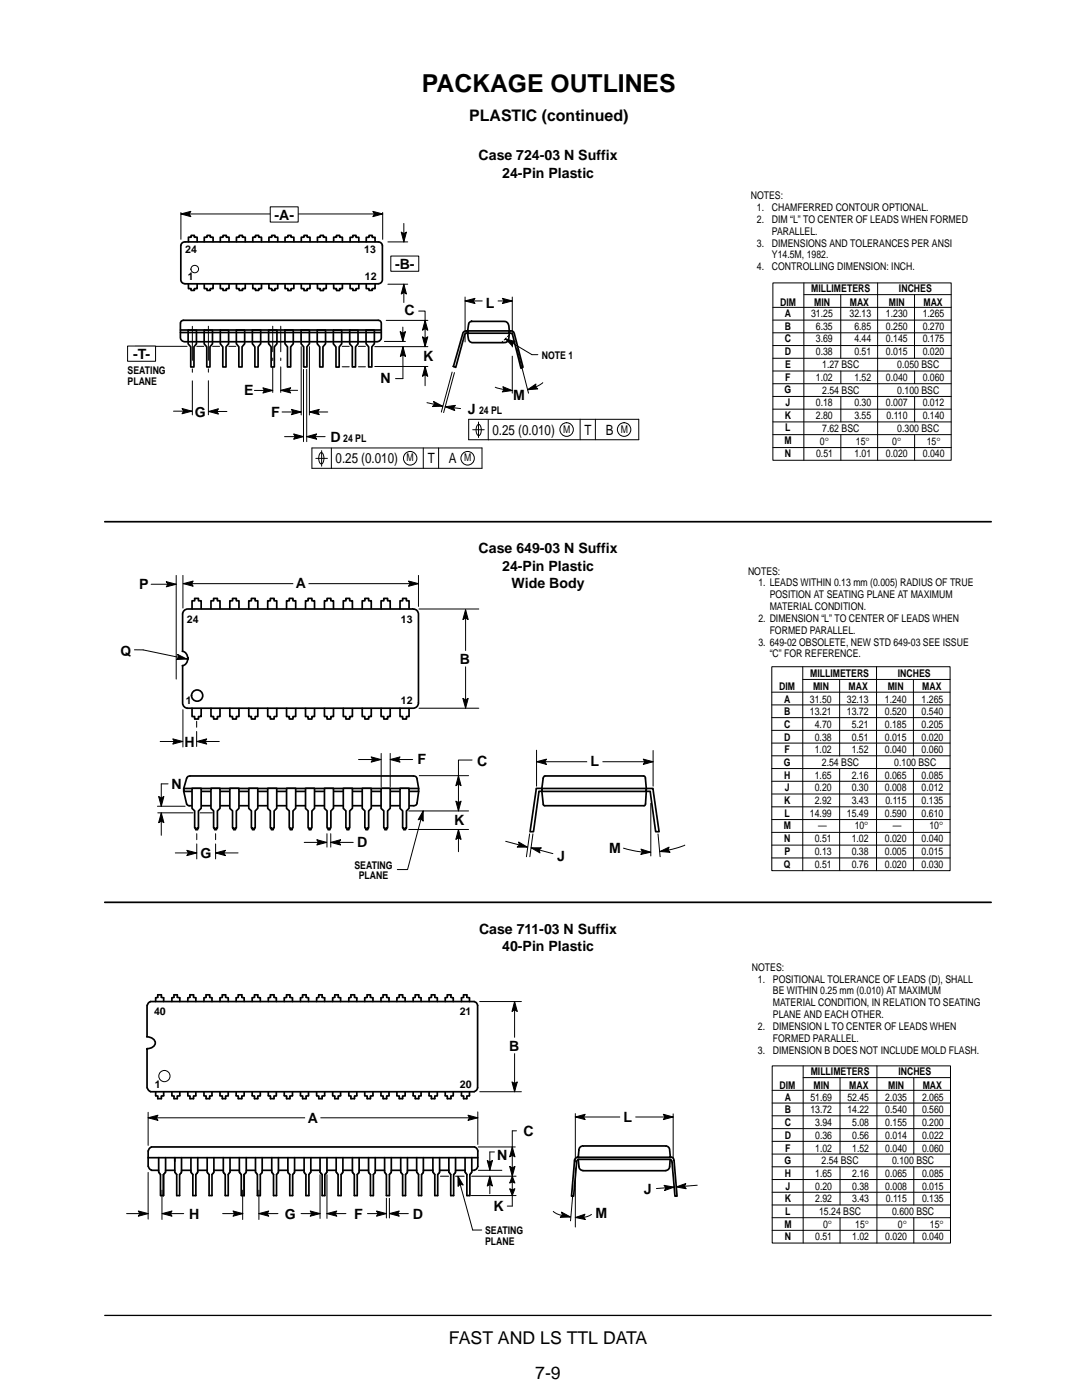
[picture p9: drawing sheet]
<svg xmlns="http://www.w3.org/2000/svg" width="216mm" height="279mm" viewBox="0 0 216 279" stroke-linecap="round" stroke-linejoin="round" font-family="sans-serif">
<path d="M20.9 262.5h176.9" fill="none" stroke="#000" stroke-width=".26"/>
<g fill="none" stroke="#000" stroke-width=".34">
<path d="M36.3 48.5l.6-.2h38.6a.79 .79 0 0 1 .8 .7v6.9a.8 .8 0 0 1-.8 .7h-38.6a.8 .8 0 0 1-.8-.7v-6.9zM37.6 48.2v-.9h.5v-.3h.7v.3h.5v.9M37.6 56.7v.9h.5v.4h.7v-.4h.5v-.9M40.8 48.2v-.9h.5v-.3h.7v.3h.5v.9M40.8 56.7v.9h.5v.4h.7v-.4h.5v-.9M44 48.2v-.9h.5v-.3h.7v.3h.5v.9M44 56.7v.9h.5v.4h.7v-.4h.5v-.9M47.2 48.2v-.9h.5v-.3h.7v.3h.5v.9M47.2 56.7v.9h.5v.4h.7v-.4h.5v-.9M50.4 48.2v-.9h.6v-.3h.6v.3h.6v.9M50.4 56.7v.9h.6v.4h.6v-.4h.6v-.9M53.7 48.2v-.9h.5v-.3h.7v.3h.5v.9"/>
<path d="M53.7 56.7v.9h.5v.4h.7v-.4h.5v-.9M56.9 48.2v-.9h.5v-.3h.7v.3h.5v.9M56.9 56.7v.9h.5v.4h.7v-.4h.5v-.9M60.1 48.2v-.9h.6v-.3h.6v.3h.6v.9M60.1 56.7v.9h.6v.4h.6v-.4h.6v-.9M63.3 48.2v-.9h.6v-.3h.6v.3h.6v.9M63.3 56.7v.9h.6v.4h.6v-.4h.6v-.9M66.6 48.2v-.9h.5v-.3h.7v.3h.5v.9M66.6 56.7v.9h.5v.4h.7v-.4h.5v-.9M69.9 48.2v-.8h.5v-.4h.6v.4h.6v.8M69.9 56.7v.9h.5v.4h.6v-.4h.6v-.9M73.1 48.2v-.8h.5v-.4h.7v.4h.5v.8"/>
<path d="M73.1 56.7v.9h.5v.4h.7v-.4h.5v-.9M36 66.4h40.1M36 65.9h40.1M36.2 64.1l.4-.2h39l.4 .3 .1 .3v2.9a.91 .91 0 0 1-.8 .8h-38.5a.91 .91 0 0 1-.8-.8v-2.9zM37.6 65.9h1.6v2.7l-.5 .6v4h-.6v-4l-.6-.6zM40.8 65.9h1.6v2.7l-.5 .6v4h-.6v-4l-.6-.6zM44 65.9v2.7l.5 .6v4h.6v-4l.5-.6v-2.7h-1.6M47.2 65.9v2.7l.5 .6v4h.6v-4l.5-.6v-2.7h-1.6M50.4 65.9h1.6v2.7l-.5 .6v4h-.6v-4l-.5-.6zM53.6 65.9v2.7l.5 .6v4h.6v-4l.6-.6v-2.7h-1.7M56.9 65.9h1.6v2.7l-.5 .6v4h-.6v-4l-.5-.6zM60.1 65.9v2.7l.5 .6v4h.6v-4l.5-.6v-2.7h-1.6"/>
<path d="M63.3 65.9h1.7v2.7l-.6 .6v4h-.6v-4l-.5-.6zM66.5 65.9v2.7l.5 .6v4.1h.7v-4.1l.5-.6v-2.7h-1.6M69.8 65.9v2.7l.5 .6v4h.6v-4l.5-.6v-2.7h-1.6M73 65.9v2.7l.6 .6v4h.6v-4l.5-.6v-2.7h-1.6M90.4 73.1l.5 .2 1.8-6.6 .3-.2h9l.2 .1 1.8 6.9 .4-.2-1.8-6.7-.3-.5-.3-.1h-9l-.4 .2-.2 .2-1.9 6.7M101.6 66.2l-.1-1.2a.92 .92 0 0 0-.9-.9l-6.8 .1a1.36 1.36 0 0 0-.4 1.2l-.1 .8M101.6 66.3l-.1 1.2a.89 .89 0 0 1-.9 .9h-6.5l-.4-.2-.2-.4-.2-1.5M20.9 104.1h176.9M20.9 180.1h176.9"/>
</g>
<g fill="none" stroke="#000" stroke-width=".2">
<path d="M36.1 42.7l2-.5-.3 .5 .3 .5zM36.1 42.4v5.4M36.1 42.7h40.3M74.4 42.2l2 .5-2 .5 .3-.5zM76.4 42.4v5.4M77.4 56.7h4M77.4 48.3h4M80.1 46.3l.5 .3 .5-.3-.5 2zM80.6 56.7l.5 2-.5-.3-.5 .3zM80.6 44.6v3.7M80.6 56.7v3.7M100.2 59.5l2 .6-2 .5 .4-.5z"/>
<path d="M154.2 56.5h35.6v35.4h-35.6zM160.4 56.5v35.4M160.4 58.8h29.4M167.8 58.8v12.7M175.1 56.5v35.4M182.5 58.8v12.7M27 69.1h10.3M39.3 69.1h1.4M42.4 69.1h1.4M45.7 69.1h1.4M50.8 77.9h3.6M52.5 77.4l1.9 .5-1.9 .5 .3-.5z"/>
<path d="M56 77.9l2-.5-.3 .5 .3 .5zM56 77.9h3.4M60.1 69.2v13.6M60.6 73.7v14.4M61.2 73.7v14.4M61.7 69.2v13.6M68.3 69.1h1.4M68.3 73.2h1.4M71.5 69.1h1.4M71.5 73.2h1.4M74.8 73.1h10.6M74.8 69.2h10.6"/>
<path d="M76.7 68.1h4.2M77.1 63.9h8.3M78.9 75.6h1.5M79.8 66.2l.6 .3 .5-.3-.5 1.9zM80.4 65.3v2.8M80.4 69.2l.5 1.9-.5-.3-.5 .3zM80.4 69.2v6.4M83.5 62.1h1.3v7.1M84.3 67.2l.5 .3 .6-.3-.6 2zM84.8 63.9l.6 2-.6-.3-.5 .3zM84.8 73.1l.6 2-.6-.3-.5 .3zM84.8 73.1v3.9"/>
<path d="M90.2 74.3l-2.1 7.9M90.7 74.4l-2.2 7.9M92.8 60.1l2-.6-.3 .6 .3 .5zM92.8 60.1h9.4M98.8 77.3l2.2 .5M100.3 77.2l1.9 .7-2 .3 .4-.5zM100.3 68.1l-.2 .3M100.8 67.6l2 .6-.5 .3v.6zM100.8 67.6l5.3 3.2h1.2M100.8 77.8l1.4 .1M101 67.4l-.4 .5M101.5 67l-.2 .2"/>
<path d="M105.3 77.8l1.6-1.2-.1 .6 .5 .4zM106.4 77.4l-1.1 .4M108.3 76.4l-1.8 1M154.2 61.3h35.6M154.2 66.4h35.6M154.2 63.9h35.6M154.2 69h35.6M154.2 71.5h35.6M154.2 76.6h35.6M154.2 74h35.6M154.2 79.1h35.6M167.8 74v2.6"/>
<path d="M167.8 79.1v5.1M182.5 74v2.6M182.5 79.1v5.1M34.6 82.1h3.7M36.3 81.5l2 .6-2 .5 .3-.5zM41.6 82.1l2-.5-.3 .5 .3 .5zM41.6 82.1h3.7M56.3 82.2h3.8M56.8 87.1h3.8M58.1 81.7l2 .5-2 .6 .3-.6zM58.6 86.6l2 .5-2 .6 .3-.6zM61.2 87.1l2-.5-.3 .5 .3 .6z"/>
<path d="M61.2 87.1h3.7M61.7 82.2l2-.5-.3 .5 .3 .6zM61.7 82.2h3.7M85.2 80.4l3.1 .7M86.5 80.1l1.8 1h-2l.4-.4zM88.8 81.2l2.1-.3-.4 .5 .2 .5zM88.8 81.2l3.1 .3M154.2 81.7h35.6M154.2 86.7h35.6M154.2 84.2h35.6M154.2 89.3h35.6M167.8 86.7v5.1"/>
<path d="M182.5 86.7v5.1"/>
<circle cx="38.9" cy="53.7" r=".76"/>
</g>
<path d="M38.4 65.1v17.7M41.6 65.1v17.7" fill="none" stroke="#000" stroke-width=".2" stroke-dasharray="6.8 1.7 .7 1.7"/>
<g fill="#000">
<path d="M36.1 42.7l2-.5-.3 .5 .3 .5z" fill-rule="evenodd"/>
<path d="M74.4 42.2l2 .5-2 .5 .3-.5z" fill-rule="evenodd"/>
<path d="M80.6 56.7l.5 2-.5-.3-.5 .3z" fill-rule="evenodd"/>
<path d="M80.1 46.3l.5 .3 .5-.3-.5 2z" fill-rule="evenodd"/>
<path d="M52.5 77.4l1.9 .5-1.9 .5 .3-.5z" fill-rule="evenodd"/>
<path d="M56 77.9l2-.5-.3 .5 .3 .5z" fill-rule="evenodd"/>
<path d="M79.8 66.2l.6 .3 .5-.3-.5 1.9z" fill-rule="evenodd"/>
<path d="M80.4 69.2l.5 1.9-.5-.3-.5 .3z" fill-rule="evenodd"/>
<path d="M84.3 67.2l.5 .3 .6-.3-.6 2z" fill-rule="evenodd"/>
<path d="M84.8 63.9l.6 2-.6-.3-.5 .3z" fill-rule="evenodd"/>
<path d="M84.8 73.1l.6 2-.6-.3-.5 .3z" fill-rule="evenodd"/>
<path d="M92.8 60.1l2-.6-.3 .6 .3 .5z" fill-rule="evenodd"/>
<path d="M100.2 59.5l2 .6-2 .5 .4-.5z" fill-rule="evenodd"/>
<path d="M100.3 77.2l1.9 .7-2 .3 .4-.5z" fill-rule="evenodd"/>
<path d="M100.8 67.6l2 .6-.5 .3v.6z" fill-rule="evenodd"/>
<path d="M105.3 77.8l1.6-1.2-.1 .6 .5 .4z" fill-rule="evenodd"/>
<path d="M36.3 81.5l2 .6-2 .5 .3-.5z" fill-rule="evenodd"/>
<path d="M41.6 82.1l2-.5-.3 .5 .3 .5z" fill-rule="evenodd"/>
<path d="M58.1 81.7l2 .5-2 .6 .3-.6z" fill-rule="evenodd"/>
<path d="M58.6 86.6l2 .5-2 .6 .3-.6z" fill-rule="evenodd"/>
<path d="M61.2 87.1l2-.5-.3 .5 .3 .6z" fill-rule="evenodd"/>
<path d="M61.7 82.2l2-.5-.3 .5 .3 .6z" fill-rule="evenodd"/>
<path d="M86.5 80.1l1.8 1h-2l.4-.4z" fill-rule="evenodd"/>
<path d="M88.8 81.2l2.1-.3-.4 .5 .2 .5z" fill-rule="evenodd"/>
</g>
<path d="M103.1 69.5l2.4 9" fill="none" stroke="#000" stroke-width=".2" stroke-dasharray="9.3 2.3 .9 2.3"/>
<path d="M102.2 59.3v19.2" fill="none" stroke="#000" stroke-width=".2" stroke-dasharray="7.4 1.8 .7 1.8"/>
<path d="M92.8 59.3v9" fill="none" stroke="#000" stroke-width=".2" stroke-dasharray="9 2.2 .9 2.2"/>
<path d="M54.4 65.1v13.3M56 65.1v13.3" fill="none" stroke="#000" stroke-width=".2" stroke-dasharray="5.1 1.3 .5 1.3"/>
<path d="M53.9 41.3h5.6v3h-5.6z" fill-rule="evenodd" fill="#fff"/>
<path d="M53.9 41.3h5.6v3h-5.6z" fill="none" stroke="#000" stroke-width=".2"/>
<path d="M78 51.1h5.6v3h-5.6z" fill-rule="evenodd" fill="#fff"/>
<path d="M78 51.1h5.6v3h-5.6z" fill="none" stroke="#000" stroke-width=".2"/>
<path d="M25.5 69.1h5.5v3h-5.5z" fill-rule="evenodd" fill="#fff"/>
<path d="M25.5 69.1h5.5v3h-5.5z" fill="none" stroke="#000" stroke-width=".2"/>
<path d="M96.3 58.9h3v3.1h-3z" fill-rule="evenodd" fill="#fff"/>
<g fill="none" stroke="#000" stroke-width=".2">
<path d="M95.7 199.9h8.3M102.7 199.9l.5 2-.5-.4-.5 .4zM102.7 199.9v18M95.7 217.9h8.3M102.2 215.9l.5 .3 .5-.3-.5 2zM154.1 212.7h35.6v35.4h-35.6zM154.1 217.6h35.6M160.3 212.7v35.4M160.3 215.1h29.4M167.6 215.1v15.2M175 212.7v35.4M182.3 215.1v15.2"/>
<path d="M29.6 223.1l1.9-.5-.3 .5 .3 .5zM29.6 222v6.6M29.6 234v9.3M29.6 223.1h65.7M63.9 234.4v8.8M65.2 234.4v8.8M77.1 239.1v4M77.7 239.1v4M87.9 234.7h1.6M90.9 234.7h1.7M91.4 234.7l1 1.8-.6-.2-.4 .5zM91.4 234.7l2.9 10.8h1.8"/>
<path d="M93.4 222.6l1.9 .5-1.9 .5 .3-.5zM94 238.6h9M94.1 234.7h8.9M95.3 221.9v6.5M95.4 233.6h4.7M95.4 228.9h7.4M97.2 231.6l.5 .3 .6-.3-.6 2zM97.7 234.7l.6 2-.6-.3-.5 .3zM97.7 234.7v3.5M98.7 229.9h-1v3.7M101.7 232.8l.5 .3 .6-.3-.6 1.9zM101.7 237.2l.5 .2 .5-.2-.5 1.4z"/>
<path d="M102.2 228.9l.6 2-.6-.3-.5 .3zM102.2 234.7l.5 1.4-.5-.2-.5 .2zM102.2 235.3v5.4h-1M103.1 225.7h-.9v9M114.8 222.9l2-.5-.3 .5 .3 .5zM114.8 222.9h19.5M132.4 222.4l1.9 .5-1.9 .5 .3-.5zM132.5 236.6l2 .3-1.9 .7 .3-.5zM134.5 236.9l-3.5 .3M134.9 236.9l1.9-.7-.2 .5 .3 .5zM139.1 236.5l-4.2 .4M154.1 222.7h35.6"/>
<path d="M154.1 220.1h35.6M154.1 225.2h35.6M154.1 227.8h35.6M154.1 232.9h35.6M154.1 230.3h35.6M154.1 235.4h35.6M154.1 237.9h35.6M167.6 232.9v7.6M182.3 232.9v7.6M25.3 242.2h4.3M27.6 241.7l2 .5-2 .5 .3-.5zM32.4 242.2l1.9-.5-.3 .5 .3 .5z"/>
<path d="M32.4 242.2h4.3M44.4 242.2h4.1M46.5 241.7l2 .5-2 .5 .3-.5zM51.7 242.2l1.9-.5-.3 .5 .3 .5zM51.7 242.2h3.8M60.1 242.2h3.8M61.9 241.7l2 .5-2 .5 .3-.5zM65.2 242.2l2-.5-.3 .5 .3 .5zM65.2 242.2h3.8M73.3 242.2h3.8M75.1 241.7l2 .5-2 .5 .3-.5zM77.7 242.2l2-.5-.3 .5 .3 .5z"/>
<path d="M77.7 242.2h3.8M110.4 241.8l.7 .4 1.8 .5M112 241.9l1.8 1h-2l.4-.4zM112.8 242.6l1 .3M114.8 243l1.9-.7-.2 .6 .3 .5zM116 242.9l-1.2 .1M118 242.4l-1.1 .5h-.9M154.1 243h35.6M154.1 240.5h35.6M154.1 245.5h35.6M167.6 243v5.1M182.3 243v5.1"/>
<circle cx="32.8" cy="214.8" r="1.12"/>
</g>
<g fill="#000">
<path d="M102.2 215.9l.5 .3 .5-.3-.5 2z" fill-rule="evenodd"/>
<path d="M102.7 199.9l.5 2-.5-.4-.5 .4z" fill-rule="evenodd"/>
<path d="M29.6 223.1l1.9-.5-.3 .5 .3 .5z" fill-rule="evenodd"/>
<path d="M91.4 234.7l1 1.8-.6-.2-.4 .5z" fill-rule="evenodd"/>
<path d="M93.4 222.6l1.9 .5-1.9 .5 .3-.5z" fill-rule="evenodd"/>
<path d="M97.7 234.7l.6 2-.6-.3-.5 .3z" fill-rule="evenodd"/>
<path d="M97.2 231.6l.5 .3 .6-.3-.6 2z" fill-rule="evenodd"/>
<path d="M101.7 232.8l.5 .3 .6-.3-.6 1.9z" fill-rule="evenodd"/>
<path d="M102.2 228.9l.6 2-.6-.3-.5 .3z" fill-rule="evenodd"/>
<path d="M102.2 234.7l.5 1.4-.5-.2-.5 .2z" fill-rule="evenodd"/>
<path d="M101.7 237.2l.5 .2 .5-.2-.5 1.4z" fill-rule="evenodd"/>
<path d="M114.8 222.9l2-.5-.3 .5 .3 .5z" fill-rule="evenodd"/>
<path d="M132.4 222.4l1.9 .5-1.9 .5 .3-.5z" fill-rule="evenodd"/>
<path d="M132.5 236.6l2 .3-1.9 .7 .3-.5z" fill-rule="evenodd"/>
<path d="M134.9 236.9l1.9-.7-.2 .5 .3 .5z" fill-rule="evenodd"/>
<path d="M27.6 241.7l2 .5-2 .5 .3-.5z" fill-rule="evenodd"/>
<path d="M32.4 242.2l1.9-.5-.3 .5 .3 .5z" fill-rule="evenodd"/>
<path d="M46.5 241.7l2 .5-2 .5 .3-.5z" fill-rule="evenodd"/>
<path d="M51.7 242.2l1.9-.5-.3 .5 .3 .5z" fill-rule="evenodd"/>
<path d="M61.9 241.7l2 .5-2 .5 .3-.5z" fill-rule="evenodd"/>
<path d="M65.2 242.2l2-.5-.3 .5 .3 .5z" fill-rule="evenodd"/>
<path d="M75.1 241.7l2 .5-2 .5 .3-.5z" fill-rule="evenodd"/>
<path d="M77.7 242.2l2-.5-.3 .5 .3 .5z" fill-rule="evenodd"/>
<path d="M112 241.9l1.8 1h-2l.4-.4z" fill-rule="evenodd"/>
<path d="M114.8 243l1.9-.7-.2 .6 .3 .5z" fill-rule="evenodd"/>
</g>
<path d="M32.3 243.4v-5.9M48.4 243.4v-5.9M51.7 243.4v-5.9" fill="none" stroke="#000" stroke-width=".2" stroke-dasharray="5.9 1.5 .6 1.5"/>
<g fill="none" stroke="#000" stroke-width=".34">
<path d="M31.1 199.9v-.8l.4-.1v-.5h.7v.5l.5 .1v.8M34.3 199.9v-.8l.4-.1v-.5h.7v.5l.5 .1v.8M37.5 199.9v-.8l.4-.1v-.5h.7v.5l.5 .1v.8M40.7 199.9v-.8l.4-.1v-.5h.7v.5l.5 .1v.8M43.9 199.9v-.8l.5-.1v-.5h.6v.5l.5 .1v.8M47.1 199.9v-.8l.4-.1v-.5h.8v.5l.4 .1v.8M50.3 199.9v-.8l.5-.1v-.5h.6v.5l.5 .1v.8M53.5 199.9v-.8l.5-.1v-.5h.7v.5l.4 .1v.8M56.7 199.9v-.8l.5-.1v-.5h.7v.5l.5 .1v.8M60 199.9v-.8l.4-.1v-.5h.7v.5l.5 .1v.8M63.2 199.9v-.8l.4-.1v-.5h.7v.5l.5 .1v.8M66.4 199.9v-.8l.4-.1v-.5h.7v.5l.5 .1v.8"/>
<path d="M69.6 199.9v-.8l.4-.1v-.5h.7v.5l.5 .1v.8M72.8 199.9v-.8l.5-.1v-.5h.6v.5l.5 .1v.8M76 199.9v-.8l.4-.1v-.5h.8v.5l.4 .1v.8M79.2 199.9v-.8l.5-.1v-.5h.6v.5l.5 .1v.8M82.4 199.9v-.8l.5-.1v-.5h.7v.5l.4 .1v.8M85.6 199.9v-.8l.5-.1v-.5h.7v.5l.5 .1v.8M88.8 199.9v-.8l.5-.1v-.5h.7v.5l.4 .1v.8M92.1 199.9v-.8l.4-.1v-.5h.7v.5l.5 .1v.8M29.3 206.9a1.32 1.32 0 0 1 1.6 1.6 1.7 1.7 0 0 1-1.6 .8v7.8M29.3 200.7v6.2M29.4 200.7l.2-.5 .4-.3h64.6l.5 .3 .2 .4v16.5l-.2 .4-.5 .3M29.4 217.1l.2 .4 .4 .3"/>
<path d="M30 217.9h64.6M31.1 217.9v.8l.4 .1v.5h.7v-.5l.5-.1v-.8M34.3 217.9v.8l.4 .1v.5h.7v-.5l.5-.1v-.8M37.5 217.9v.8l.4 .1v.5h.7v-.5l.5-.1v-.8M40.7 217.9v.8l.4 .1v.5h.7v-.5l.5-.1v-.8M43.9 217.9v.8l.5 .1v.5h.6v-.5l.5-.1v-.8M47.1 217.9v.8l.4 .1v.5h.8v-.5l.4-.1v-.8M50.3 217.9v.8l.5 .1v.5h.6v-.5l.5-.1v-.8M53.5 217.9v.8l.5 .1v.5h.7v-.5l.4-.1v-.8M56.7 217.9v.8l.5 .1v.5h.7v-.5l.5-.1v-.8M60 217.9v.8l.4 .1v.5h.7v-.5l.5-.1v-.8M63.2 217.9v.8l.4 .1v.5h.7v-.5l.5-.1v-.8"/>
<path d="M66.4 217.9v.8l.4 .1v.5h.7v-.5l.5-.1v-.8M69.6 217.9v.8l.4 .1v.5h.7v-.5l.5-.1v-.8M72.8 217.9v.8l.5 .1v.5h.6v-.5l.5-.1v-.8M76 217.9v.8l.4 .1v.5h.8v-.5l.4-.1v-.8M79.2 217.9v.8l.5 .1v.5h.6v-.5l.5-.1v-.8M82.4 217.9v.8l.5 .1v.5h.7v-.5l.4-.1v-.8M85.6 217.9v.8l.5 .1v.5h.7v-.5l.5-.1v-.8M88.8 217.9v.8l.5 .1v.5h.7v-.5l.4-.1v-.8M92.1 217.9v.8l.4 .1v.5h.7v-.5l.5-.1v-.8M29.6 231h65.7M30.2 233.5l-.4-.3-.2-.4v-3.2l.2-.4 .4-.3h64.5l.4 .3 .2 .4v3.2l-.3 .6-.3 .1M30.2 233.6h1.5"/>
<path d="M31.7 231v2.9l.3 .5v4.2M33 231v2.9l-.4 .5v4.2h-.5M33 233.6h1.9M34.9 231v2.9l.4 .5v4.2h.5v-4.2l.4-.5v-2.9M36.2 233.6h1.9M38.1 231v2.9l.4 .5v4.2h.6v-4.2l.4-.5v-2.9M39.5 233.6h1.8M41.3 231v2.9l.4 .5v4.2h.6v-4.2l.4-.5v-2.9M42.7 233.6h1.9M44.6 231v2.9l.3 .5v4.2h.6v-4.2l.4-.5v-2.9M45.9 233.6h1.9M47.8 231v2.9l.3 .5v4.2"/>
<path d="M49.1 231v2.9l-.4 .5v4.2h-.5M49.1 233.6h1.9M51 231v2.9l.4 .5v4.2h.5v-4.2l.4-.5v-2.9M52.3 233.6h1.9M54.2 231v2.9l.4 .5v4.2h.6v-4.2l.4-.5v-2.9M55.6 233.6h1.8M57.4 231v2.9l.4 .5v4.2h.6v-4.2l.4-.5v-2.9M58.8 233.6h1.9M60.7 231v2.9l.3 .5v4.2h.6v-4.2l.4-.5v-2.9M62 233.6h1.9M63.9 231v2.9l.4 .5v4.2h.5v-4.2l.4-.5v-2.9M65.2 233.6h1.9"/>
<path d="M67.1 231v2.9l.4 .5v4.2h.6v-4.2l.3-.5v-2.9M68.4 233.6h1.9M70.3 231v2.9l.4 .5v4.2h.6v-4.2l.4-.5v-2.9M71.7 233.6h1.8M73.5 231v2.9l.4 .5v4.2h.6v-4.2l.4-.5v-2.9M74.9 233.6h1.8M76.7 231v2.9l.4 .5v4.2h.6v-4.2l.4-.5v-2.9M78.1 233.6h1.9M80 231v2.9l.3 .5v4.2h.6v-4.2l.4-.5v-2.9M81.3 233.6h1.9M83.1 231v2.9l.4 .5v4.2h.6v-4.2l.4-.5v-2.9M84.5 233.6h1.9"/>
<path d="M86.4 231v2.9l.4 .5v4.2h.5v-4.2l.4-.5v-2.9M87.7 233.6h1.9M89.6 231v2.9l.3 .5v4.2h.6v-4.2l.4-.5v-2.9M90.9 233.6h1.9M92.8 231v2.9l.4 .5v4.2h.6v-4.2l.3-.5v-2.9M94.1 233.6h.6M115.2 231h19l.3 .6 .6 7.1h-.4l-.6-7-.4-.3h-18.2l-.4 .3-.1 .2-.5 6.8h-.5l.6-7.1a.71 .71 0 0 1 .8-.6l.1-1.5a.8 .8 0 0 1 .8-.8h16.5a.8 .8 0 0 1 .8 .8l.2 1.5M115.4 231.4l.1 1.4a.8 .8 0 0 0 .8 .8M116.3 233.6h16.5M133.7 231.4l-.1 1.4a.8 .8 0 0 1-.8 .8"/>
</g>
<path d="M114.8 244.9v-22.7" fill="none" stroke="#000" stroke-width=".2" stroke-dasharray="9.6 1.2 1 1.2"/>
<path d="M134.3 231.1v-8.8" fill="none" stroke="#000" stroke-width=".2" stroke-dasharray="8.8 2.2 .9 2.2"/>
<path d="M114.3 238.8l-.5 4.9" fill="none" stroke="#000" stroke-width=".2" stroke-dasharray="4.9 1.2 .5 1.2"/>
<g fill="#fff">
<path d="M101.2 207.1h3.1v3.1h-3.1z" fill-rule="evenodd"/>
<path d="M60.9 221.7h3v3.1h-3z" fill-rule="evenodd"/>
<path d="M123.7 221.5h3.1v3.1h-3.1z" fill-rule="evenodd"/>
</g>
<g fill="none" stroke="#000" stroke-width=".2">
<path d="M62.2 89.4h34v4.1h-34zM63 91.5h2.3M63.9 90.4l.2-.1a1.51 1.51 0 0 1 0 2.3 1.55 1.55 0 0 1-.2-2.2zM64.2 89.9v3.1M66.1 89.4v4.1M84.5 89.4v4.1M87.5 89.4v4.1M93.5 83.7h34v4.1h-34zM94.3 85.8h2.3M95.3 84.8l.2-.1a1.42 1.42 0 0 1 0 2.2 1.51 1.51 0 0 1-.2-2.1zM95.5 84.2v3.1M97.4 83.7v4.1"/>
<path d="M115.8 83.7v4.1M118.8 83.7v4.1M35.2 114.8v20.7M36.5 114.8v6.6M36.6 116.5l1.9-.5-.3 .5 .3 .5zM36.6 116.5h46.9M81.5 116l2 .5-2 .5 .3-.5zM83.5 114.8v6.2M26.8 129.7h1.8l8.7 1.8M35.4 130.6l1.9 .9-2.1 .1 .4-.4zM83.6 121.5h11.9M92.4 139.4l.5 .3 .5-.3-.5 1.9z"/>
<path d="M92.9 121.7l.5 1.9-.5-.3-.5 .3zM92.9 121.7v19.6M31.7 159l.5 .3 .5-.3-.5 1.9zM32 148h4.5M32.2 156.4v4.5M34.5 147.5l2 .5-2 .5 .3-.5zM36.5 141.6v7.5M39.3 148l1.9-.5-.3 .5 .3 .5zM39.3 148h4.5M71.5 151.6h4.5M74.1 151.1l1.9 .5-1.9 .5 .3-.5zM76.1 150.4v6.6"/>
<path d="M77.9 150.4v6.6M83.6 141.3h11.9M83.7 154.8h9.8M91 159.9l.5 .3 .5-.3-.5 1.9zM91.5 154.8l.5 2-.5-.3-.5 .3zM91.5 154.8v7M94.2 151.7h-2.7v3.4M107.1 152l1.9-.5-.3 .5 .3 .6zM107.1 149.7v7.2M107.1 152h23.2M128.4 151.5l1.9 .5-1.9 .6 .3-.6zM130.3 149.8v7.1"/>
<path d="M31.4 160.9h5.5M31.5 162.2h7M32.2 162.2l.5 2-.5-.3-.5 .3zM32.2 162.2v4.5M35 170.2h4.3M37.3 169.7l2 .5-2 .6 .3-.6zM39.9 162.2h2.5M43 170.2l2-.5-.3 .5 .3 .6zM43 170.2h4.5M60.7 168.1h4.5M63.2 167.6l2 .5-2 .5 .3-.5zM65.2 166.4v2.7"/>
<path d="M66 166.4v2.7M81.6 165.5h11.9M81.6 161.8h11.9M84.4 161.8v2.1l-.4-.5-.6 .2zM84.4 161.8l-3.1 11.7h-2M91.5 165.6l.5 1.9-.5-.3-.5 .3zM91.5 165.6v4.4M100.9 167.9l4.3 1.2M103.5 168l1.7 1.1h-2l.4-.5zM105.7 166.4l-.7 4.6M106 169.2h2l-.4 .4 .1 .6zM106 169.2l4.3 1.2"/>
<path d="M106.3 166.4l-.6 4.6M124.4 169.3l3 .7 2.4 .1M127.9 169.5l1.9 .6-1.9 .4 .3-.5zM129.9 160.3v10.5M131.3 166.4l.4 4.6M131.7 169.9l1.8-.8-.2 .5 .4 .5zM136.6 168.7l-2.3 .7-2.6 .5"/>
<circle cx="81.8" cy="91.4" r="1.35"/>
<circle cx="93.3" cy="91.4" r="1.35"/>
<circle cx="113.1" cy="85.7" r="1.35"/>
<circle cx="124.5" cy="85.7" r="1.35"/>
</g>
<g fill="none" stroke="#000" stroke-width=".34">
<path d="M36.4 130a1.41 1.41 0 0 1 1.1 1.5M36.4 130v-7.4a1.05 1.05 0 0 1 1.1-1.1h44.9l.6 .2 .4 .4 .1 .5v17.7l-.3 .7-.8 .3h-44.9a1.05 1.05 0 0 1-1.1-1v-7.5M37.5 131.3a1.41 1.41 0 0 1-1.1 1.5M40.1 121.5v-1.6h-.5v-.5h-.8v.5h-.5v1.6M43.9 121.5v-1.6h-.5v-.5h-.8v.5h-.5v1.6M47.7 121.5v-1.6h-.5v-.5h-.8v.5h-.5v1.6M51.4 121.5v-1.6h-.5v-.5h-.7v.5h-.6v1.6M55.2 121.5v-1.6h-.5v-.5h-.8v.5h-.5v1.6M59 121.5v-1.6h-.5v-.5h-.8v.5h-.5v1.6M62.8 121.5v-1.6h-.6v-.5h-.7v.5h-.5v1.6M66.5 121.5v-1.6h-.5v-.5h-.7v.5h-.6v1.6M70.3 121.5v-1.6h-.5v-.5h-.8v.5h-.5v1.6"/>
<path d="M74.1 121.5v-1.6h-.5v-.5h-.8v.5h-.5v1.6M77.9 121.5v-1.6h-.6v-.5h-.7v.5h-.6v1.6M81.6 121.5v-1.6h-.5v-.5h-.8v.5h-.5v1.6M36.7 157.4h46.8v.5h-46.8zM36.7 157.9l.5 2.6M37.2 155.3l-.5 2.1M37.9 154.9h44.6M38.3 141.4v1.6h.5v.5h.8v-.5h.5v-1.6M42.1 141.4v1.6h.5v.5h.8v-.5h.5v-1.6M45.9 141.4v1.6h.5v.5h.8v-.5h.5v-1.6M49.6 141.4v1.6h.6v.5h.7v-.5h.5v-1.6M53.4 141.4v1.6h.5v.5h.8v-.5h.5v-1.6"/>
<path d="M57.2 141.4v1.6h.5v.5h.8v-.5h.5v-1.6M61 141.4v1.6h.5v.5h.7v-.5h.6v-1.6M64.7 141.4v1.6h.6v.5h.7v-.5h.5v-1.6M68.5 141.4v1.6h.5v.5h.8v-.5h.5v-1.6M72.3 141.4v1.6h.5v.5h.8v-.5h.5v-1.6M76 141.4v1.6h.6v.5h.7v-.5h.6v-1.6M79.8 141.4v1.6h.5v.5h.8v-.5h.5v-1.6M83.2 155.4l.3 2M83.5 157.9l-.3 2.3M108.1 157.4h20.9v.5h-20.9zM108.4 155.3l-.3 2h-1.1l-1.2 8.7h.6l1.1-8.1h.6l.3 2.6M108.8 154.9h19.6"/>
<path d="M128.8 155.3l.2 2.1h1.3l1.2 8.6h-.7l-1.1-8.1h-.7l-.2 2.6M37.8 160.8h44.7M108.7 160.8h19.8"/>
<circle cx="39.3" cy="138.8" r="1.12"/>
</g>
<g fill="#000">
<path d="M36.6 116.5l1.9-.5-.3 .5 .3 .5z" fill-rule="evenodd"/>
<path d="M81.5 116l2 .5-2 .5 .3-.5z" fill-rule="evenodd"/>
<path d="M35.4 130.6l1.9 .9-2.1 .1 .4-.4z" fill-rule="evenodd"/>
<path d="M92.4 139.4l.5 .3 .5-.3-.5 1.9z" fill-rule="evenodd"/>
<path d="M92.9 121.7l.5 1.9-.5-.3-.5 .3z" fill-rule="evenodd"/>
<path d="M31.7 159l.5 .3 .5-.3-.5 1.9z" fill-rule="evenodd"/>
<path d="M34.5 147.5l2 .5-2 .5 .3-.5z" fill-rule="evenodd"/>
<path d="M39.3 148l1.9-.5-.3 .5 .3 .5z" fill-rule="evenodd"/>
<path d="M74.1 151.1l1.9 .5-1.9 .5 .3-.5z" fill-rule="evenodd"/>
<path d="M91.5 154.8l.5 2-.5-.3-.5 .3z" fill-rule="evenodd"/>
<path d="M107.1 152l1.9-.5-.3 .5 .3 .6z" fill-rule="evenodd"/>
<path d="M128.4 151.5l1.9 .5-1.9 .6 .3-.6z" fill-rule="evenodd"/>
<path d="M32.2 162.2l.5 2-.5-.3-.5 .3z" fill-rule="evenodd"/>
<path d="M37.3 169.7l2 .5-2 .6 .3-.6z" fill-rule="evenodd"/>
<path d="M43 170.2l2-.5-.3 .5 .3 .6z" fill-rule="evenodd"/>
<path d="M63.2 167.6l2 .5-2 .5 .3-.5z" fill-rule="evenodd"/>
<path d="M84.4 161.8v2.1l-.4-.5-.6 .2z" fill-rule="evenodd"/>
<path d="M91 159.9l.5 .3 .5-.3-.5 1.9z" fill-rule="evenodd"/>
<path d="M91.5 165.6l.5 1.9-.5-.3-.5 .3z" fill-rule="evenodd"/>
<path d="M103.5 168l1.7 1.1h-2l.4-.5z" fill-rule="evenodd"/>
<path d="M106 169.2h2l-.4 .4 .1 .6z" fill-rule="evenodd"/>
<path d="M127.9 169.5l1.9 .6-1.9 .4 .3-.5z" fill-rule="evenodd"/>
<path d="M131.7 169.9l1.8-.8-.2 .5 .4 .5z" fill-rule="evenodd"/>
</g>
<g fill="#fff">
<path d="M117.2 150.5h3v3.1h-3z" fill-rule="evenodd"/>
<path d="M91.4 129.9h3v3.1h-3z" fill-rule="evenodd"/>
<path d="M58.5 114.9h3.1v3.2h-3.1z" fill-rule="evenodd"/>
</g>
<g fill="none" stroke="#000" stroke-width=".2">
<path d="M30.2 116.6h5M33.2 116.1l2 .5-2 .5 .3-.5zM154 133.1h35.6v40.7h-35.6zM154 138.1h35.6M160.2 133.1v40.7M160.2 135.6h29.4M167.5 135.6v15.3M174.9 133.1v40.7M182.3 135.6v15.3M32.2 156.4h1.3M77.9 151.6l1.9-.5-.3 .5 .3 .5zM77.9 151.6h4.4"/>
<path d="M154 143.2h35.6M154 140.7h35.6M154 145.8h35.6M154 148.3h35.6M154 153.4h35.6M154 150.8h35.6M154 155.9h35.6M154 158.5h35.6M167.5 153.4v20.3M182.3 153.4v20.3M39.3 166.4v1.2M39.3 168.4v3"/>
<path d="M66 168.1l2-.5-.3 .5 .3 .5zM66 168.1h4.5M154 163.6h35.6M154 161h35.6M154 166.1h35.6M154 168.7h35.6M154 171.2h35.6"/>
</g>
<g fill="#000">
<path d="M33.2 116.1l2 .5-2 .5 .3-.5z" fill-rule="evenodd"/>
<path d="M77.9 151.6l1.9-.5-.3 .5 .3 .5z" fill-rule="evenodd"/>
<path d="M66 168.1l2-.5-.3 .5 .3 .5z" fill-rule="evenodd"/>
</g>
<path d="M57.2 157.3v4l.5 .5v3.4h.2v.4h.4v-.4h.2v-3.4l.5-.5v-4zM61 157.3v4l.5 .5v3.4h.2v.4h.4v-.4h.1v-3.4l.6-.5v-4zM64.7 157.3v4l.6 .5v3.4h.2v.4h.3v-.4h.2v-3.4l.5-.5v-4zM68.5 157.3v4l.5 .5v3.4h.2v.4h.4v-.4h.2v-3.4l.5-.5v-4zM72.3 157.3v4l.5 .5v3.4h.2v.4h.4v-.4h.2v-3.4l.5-.5v-4zM76 157.3v4l.6 .5v3.4h.2v.4h.4l-.1-.4h.2v-3.4l.6-.5v-4zM79.8 157.3v4l.5 .5v3.4h.2v.4h.4v-.4h.2v-3.4l.5-.5v-4zM53.4 157.3v4l.5 .5v3.4h.2v.4h.4v-.4h.2v-3.4l.5-.5v-4zM49.6 157.3v4l.6 .5v3.4h.2v.4h.3v-.4h.2v-3.4l.5-.5v-4zM45.9 157.3v4l.5 .5v3.4h.2v.4h.4v-.4h.2v-3.4l.5-.5v-4zM42.1 157.3v4l.5 .5v3.4h.2v.4h.4v-.4h.2v-3.4l.5-.5v-4zM38.3 157.3v4l.5 .5v3.4h.2v.4h.4v-.4h.2v-3.4l.5-.5v-4z" fill-rule="evenodd" fill="#fff"/>
<g fill="none" stroke="#000" stroke-width=".34">
<path d="M37.9 154.9h-.3l-.4 .4M38.3 157.3h1.8v4l-.5 .5v3.4h-.2v.4h-.4v-.4h-.2v-3.4l-.5-.5zM42.1 157.3h1.8v4l-.5 .5v3.4h-.2v.4h-.4v-.4h-.2v-3.4l-.5-.5zM45.9 157.3h1.8v4l-.5 .5v3.4h-.2v.4h-.4v-.4h-.2v-3.4l-.5-.5zM49.6 157.3h1.8v4l-.5 .5v3.4h-.2v.4h-.3v-.4h-.2v-3.4l-.6-.5zM53.4 157.3h1.8v4l-.5 .5v3.4h-.2v.4h-.4v-.4h-.2v-3.4l-.5-.5zM57.2 157.3h1.8v4l-.5 .5v3.4h-.2v.4h-.4v-.4h-.2v-3.4l-.5-.5zM61 157.3h1.8v4l-.6 .5v3.4h-.1v.4h-.4v-.4h-.2v-3.4l-.5-.5zM64.7 157.3h1.8v4l-.5 .5v3.4h-.2v.4h-.3v-.4h-.2v-3.4l-.6-.5zM68.5 157.3h1.8v4l-.5 .5v3.4h-.2v.4h-.4v-.4h-.2v-3.4l-.5-.5zM72.3 157.3h1.8v4l-.5 .5v3.4h-.2v.4h-.4v-.4h-.2v-3.4l-.5-.5zM76 157.3h1.9v4l-.6 .5v3.4h-.2l.1 .4h-.4v-.4h-.2v-3.4l-.6-.5z"/>
<path d="M79.8 157.3h1.8v4l-.5 .5v3.4h-.2v.4h-.4v-.4h-.2v-3.4l-.5-.5zM82.5 154.9l.5 .1 .2 .4M108.8 154.9h-.2l-.2 .4M128.4 154.9h.2l.2 .4M37.3 160.5l.5 .3M83.2 160.2l-.1 .4-.6 .2M108.4 160.5l.3 .3M128.8 160.5l-.3 .3"/>
</g>
<path d="M39.2 143.9v1.2M39.2 146v3M43 166.4v1.2M43 168.4v3" fill="none" stroke="#000" stroke-width=".2"/>
<text font-size="4.9" x="84.2" y="18.3">PACKAGE OUTLINES</text>
<g font-size="3.5">
<text x="89.6" y="268.1">FAST AND LS TTL DATA</text>
<text x="106.8" y="275.2">7-9</text>
</g>
<text font-size="3.2" x="93.6" y="24.2">PLASTIC (continued)</text>
<g font-size="2.8">
<text x="95.5" y="32">Case 724-03 N Suffix</text>
<text x="100.2" y="35.5">24-Pin Plastic</text>
<text x="54.8" y="43.8">-A-</text>
<text x="78.8" y="53.7">-B-</text>
<text x="80.7" y="63">C</text>
<text x="96.9" y="61.4">L</text>
<text x="26.5" y="71.6">-T-</text>
<text x="75.9" y="76.5">N</text>
<text x="84.4" y="72.1">K</text>
<text x="38.9" y="83.3">G</text>
<text x="48.7" y="78.9">E</text>
<text x="54.1" y="83.3">F</text>
<text x="93.3" y="82.6">J</text>
<text x="102.4" y="79.9">M</text>
<text x="66" y="88.3">D</text>
<text x="98.3" y="86.8">0.25 (0.010)</text>
<text x="116.6" y="86.8">T</text>
<text x="120.9" y="86.8">B</text>
<text x="67" y="92.5">0.25 (0.010)</text>
<text x="85.4" y="92.5">T</text>
<text x="89.6" y="92.5">A</text>
<text x="95.5" y="110.4">Case 649-03 N Suffix</text>
<text x="100.2" y="113.9">24-Pin Plastic</text>
<text x="27.7" y="117.6">P</text>
<text x="59" y="117.4">A</text>
<text x="102.1" y="117.4">Wide Body</text>
<text x="24.1" y="130.8">Q</text>
<text x="91.7" y="132.5">B</text>
<text x="36.8" y="149.1">H</text>
<text x="83.3" y="152.5">F</text>
<text x="95.2" y="152.9">C</text>
<text x="117.8" y="152.9">L</text>
<text x="34.2" y="157.5">N</text>
<text x="90.6" y="164.7">K</text>
<text x="40" y="171.2">G</text>
<text x="71.3" y="169.1">D</text>
<text x="111.2" y="171.8">J</text>
<text x="121.6" y="170.1">M</text>
<text x="95.6" y="186.3">Case 711-03 N Suffix</text>
<text x="100.2" y="189.8">40-Pin Plastic</text>
<text x="101.6" y="209.7">B</text>
<text x="61.4" y="224.1">A</text>
<text x="104.4" y="226.7">C</text>
<text x="124.4" y="224">L</text>
<text x="99.2" y="231.5">N</text>
<text x="128.5" y="238.3">J</text>
<text x="37.8" y="243.2">H</text>
<text x="56.8" y="243.2">G</text>
<text x="70.7" y="243.2">F</text>
<text x="82.4" y="243.2">D</text>
<text x="98.5" y="241.6">K</text>
<text x="118.8" y="243">M</text>
</g>
<g font-size="2.1">
<text x="149.8" y="39.8">NOTES:</text>
<text x="151" y="42.1">1.</text>
<text x="151" y="44.5">2.</text>
<text x="154" y="42.1">CHAMFERRED CONTOUR OPTIONAL.</text>
<text x="154" y="44.5">DIM “L” TO CENTER OF LEADS WHEN FORMED</text>
<text x="154" y="46.8">PARALLEL.</text>
<text x="37" y="50.5">24</text>
<text x="72.7" y="50.5">13</text>
<text x="151" y="49.2">3.</text>
<text x="151" y="53.9">4.</text>
<text x="154" y="49.2">DIMENSIONS AND TOLERANCES PER ANSI</text>
<text x="154" y="51.6">Y14.5M, 1982.</text>
<text x="154" y="53.9">CONTROLLING DIMENSION: INCH.</text>
<text x="37.5" y="55.9">1</text>
<text x="72.8" y="55.9">12</text>
<text x="161.9" y="58.4">MILLIMETERS</text>
<text x="179.4" y="58.4">INCHES</text>
<text x="155.7" y="61">DIM</text>
<text x="156.6" y="63.3">A</text>
<text x="156.6" y="65.8">B</text>
<text x="161.8" y="63.3">31.25</text>
<text x="162.5" y="61">MIN</text>
<text x="162.8" y="65.8">6.35</text>
<text x="169.5" y="63.3">32.13</text>
<text x="169.6" y="61">MAX</text>
<text x="170.5" y="65.8">6.85</text>
<text x="176.8" y="63.3">1.230</text>
<text x="176.8" y="65.8">0.250</text>
<text x="177.4" y="61">MIN</text>
<text x="184.1" y="63.3">1.265</text>
<text x="184.1" y="65.8">0.270</text>
<text x="184.3" y="61">MAX</text>
<text x="108.1" y="71.7">NOTE 1</text>
<text x="156.6" y="68.3">C</text>
<text x="156.6" y="70.9">D</text>
<text x="162.8" y="68.3">3.69</text>
<text x="162.8" y="70.9">0.38</text>
<text x="170.5" y="68.3">4.44</text>
<text x="170.5" y="70.9">0.51</text>
<text x="176.8" y="68.3">0.145</text>
<text x="176.8" y="70.9">0.015</text>
<text x="184.1" y="68.3">0.175</text>
<text x="184.1" y="70.9">0.020</text>
<text x="25.5" y="74.7">SEATING</text>
<text x="25.5" y="76.8">PLANE</text>
<text x="156.7" y="73.4">E</text>
<text x="156.7" y="75.9">F</text>
<text x="162.8" y="75.9">1.02</text>
<text x="164.1" y="73.5">1.27 BSC</text>
<text x="170.5" y="75.9">1.52</text>
<text x="176.8" y="75.9">0.040</text>
<text x="179" y="73.5">0.050 BSC</text>
<text x="184.1" y="75.9">0.060</text>
<text x="95.6" y="82.6">24 PL</text>
<text x="156.6" y="78.5">G</text>
<text x="156.6" y="83.5">K</text>
<text x="156.8" y="81">J</text>
<text x="162.8" y="81">0.18</text>
<text x="162.8" y="83.5">2.80</text>
<text x="164.1" y="78.5">2.54 BSC</text>
<text x="170.5" y="81">0.30</text>
<text x="170.5" y="83.5">3.55</text>
<text x="176.8" y="81">0.007</text>
<text x="176.9" y="83.5">0.110</text>
<text x="179" y="78.5">0.100 BSC</text>
<text x="184.1" y="81">0.012</text>
<text x="184.1" y="83.5">0.140</text>
<text x="68.5" y="88.3">24 PL</text>
<text x="112.4" y="86.4">M</text>
<text x="123.9" y="86.4">M</text>
<text x="156.5" y="88.6">M</text>
<text x="156.7" y="86.1">L</text>
<text x="163.6" y="88.7">0°</text>
<text x="164.1" y="86.1">7.62 BSC</text>
<text x="170.8" y="88.7">15°</text>
<text x="178" y="88.7">0°</text>
<text x="179" y="86.1">0.300 BSC</text>
<text x="184.9" y="88.7">15°</text>
<text x="81.1" y="92.1">M</text>
<text x="92.6" y="92.1">M</text>
<text x="156.6" y="91.1">N</text>
<text x="162.8" y="91.2">0.51</text>
<text x="170.5" y="91.2">1.01</text>
<text x="176.8" y="91.2">0.020</text>
<text x="184.1" y="91.2">0.040</text>
<text x="149.3" y="114.7">NOTES:</text>
<text x="151.3" y="117">1. LEADS WITHIN 0.13 mm (0.005) RADIUS OF TRUE</text>
<text x="153.6" y="119.4">POSITION AT SEATING PLANE AT MAXIMUM</text>
<text x="37.3" y="124.3">24</text>
<text x="80" y="124.3">13</text>
<text x="151.3" y="124.1">2. DIMENSION “L” TO CENTER OF LEADS WHEN</text>
<text x="153.6" y="121.7">MATERIAL CONDITION.</text>
<text x="151.3" y="128.8">3. 649-02 OBSOLETE, NEW STD 649-03 SEE ISSUE</text>
<text x="153.6" y="126.5">FORMED PARALLEL.</text>
<text x="153.6" y="131.2">“C” FOR REFERENCE.</text>
<text x="155.5" y="137.8">DIM</text>
<text x="161.7" y="135.2">MILLIMETERS</text>
<text x="162.2" y="137.8">MIN</text>
<text x="169.3" y="137.8">MAX</text>
<text x="177.1" y="137.8">MIN</text>
<text x="179.2" y="135.2">INCHES</text>
<text x="184" y="137.8">MAX</text>
<text x="37.1" y="140.6">1</text>
<text x="80" y="140.6">12</text>
<text x="156.5" y="140.2">A</text>
<text x="156.5" y="142.7">B</text>
<text x="161.6" y="140.2">31.50</text>
<text x="161.6" y="142.7">13.21</text>
<text x="169" y="140.2">32.13</text>
<text x="169" y="142.7">13.72</text>
<text x="176.6" y="140.2">1.240</text>
<text x="176.6" y="142.7">0.520</text>
<text x="183.9" y="140.2">1.265</text>
<text x="183.9" y="142.7">0.540</text>
<text x="156.5" y="145.3">C</text>
<text x="156.5" y="147.8">D</text>
<text x="162.6" y="145.3">4.70</text>
<text x="162.6" y="147.8">0.38</text>
<text x="169.9" y="145.3">5.21</text>
<text x="169.9" y="147.8">0.51</text>
<text x="176.6" y="145.3">0.185</text>
<text x="176.6" y="147.8">0.015</text>
<text x="183.9" y="145.3">0.205</text>
<text x="183.9" y="147.8">0.020</text>
<text x="156.4" y="152.9">G</text>
<text x="156.5" y="155.4">H</text>
<text x="156.6" y="150.3">F</text>
<text x="162.6" y="150.3">1.02</text>
<text x="162.6" y="155.4">1.65</text>
<text x="164" y="152.9">2.54 BSC</text>
<text x="169.9" y="150.3">1.52</text>
<text x="169.9" y="155.4">2.16</text>
<text x="176.6" y="150.3">0.040</text>
<text x="176.6" y="155.4">0.065</text>
<text x="178.4" y="152.9">0.100 BSC</text>
<text x="183.9" y="150.3">0.060</text>
<text x="183.9" y="155.4">0.085</text>
<text x="156.5" y="160.5">K</text>
<text x="156.6" y="157.9">J</text>
<text x="162.6" y="157.9">0.20</text>
<text x="162.6" y="160.5">2.92</text>
<text x="169.9" y="157.9">0.30</text>
<text x="169.9" y="160.5">3.43</text>
<text x="176.6" y="157.9">0.008</text>
<text x="176.7" y="160.5">0.115</text>
<text x="183.9" y="157.9">0.012</text>
<text x="183.9" y="160.5">0.135</text>
<text x="156.4" y="165.5">M</text>
<text x="156.6" y="163">L</text>
<text x="161.6" y="163">14.99</text>
<text x="163.2" y="165.5">—</text>
<text x="169" y="163">15.49</text>
<text x="170.5" y="165.5">10°</text>
<text x="176.6" y="163">0.590</text>
<text x="178.2" y="165.5">—</text>
<text x="183.9" y="163">0.610</text>
<text x="185.5" y="165.5">10°</text>
<text x="70.7" y="173.4">SEATING</text>
<text x="156.4" y="173.1">Q</text>
<text x="156.5" y="168.1">N</text>
<text x="156.5" y="170.6">P</text>
<text x="162.6" y="168.1">0.51</text>
<text x="162.6" y="170.6">0.13</text>
<text x="162.6" y="173.1">0.51</text>
<text x="169.9" y="168.1">1.02</text>
<text x="169.9" y="170.6">0.38</text>
<text x="169.9" y="173.1">0.76</text>
<text x="176.6" y="168.1">0.020</text>
<text x="176.6" y="170.6">0.005</text>
<text x="176.6" y="173.1">0.020</text>
<text x="183.9" y="168.1">0.040</text>
<text x="183.9" y="170.6">0.015</text>
<text x="183.9" y="173.1">0.030</text>
<text x="71.6" y="175.5">PLANE</text>
<text x="150" y="193.7">NOTES:</text>
<text x="151.2" y="196.1">1.</text>
<text x="154.2" y="196.1">POSITIONAL TOLERANCE OF LEADS (D), SHALL</text>
<text x="30.7" y="202.5">40</text>
<text x="91.7" y="202.5">21</text>
<text x="154.2" y="198.4">BE WITHIN 0.25 mm (0.010) AT MAXIMUM</text>
<text x="154.2" y="200.8">MATERIAL CONDITION, IN RELATION TO SEATING</text>
<text x="154.2" y="203.2">PLANE AND EACH OTHER.</text>
<text x="151.2" y="205.5">2.</text>
<text x="154.2" y="205.5">DIMENSION L TO CENTER OF LEADS WHEN</text>
<text x="154.2" y="207.9">FORMED PARALLEL.</text>
<text x="151.2" y="210.3">3.</text>
<text x="154.2" y="210.3">DIMENSION B DOES NOT INCLUDE MOLD FLASH.</text>
<text x="161.8" y="214.6">MILLIMETERS</text>
<text x="179.3" y="214.6">INCHES</text>
<text x="30.9" y="217.1">1</text>
<text x="91.8" y="217.1">20</text>
<text x="155.5" y="217.3">DIM</text>
<text x="156.6" y="219.7">A</text>
<text x="161.7" y="219.7">51.69</text>
<text x="162.3" y="217.3">MIN</text>
<text x="169.1" y="219.7">52.45</text>
<text x="169.4" y="217.3">MAX</text>
<text x="176.6" y="219.7">2.035</text>
<text x="177.2" y="217.3">MIN</text>
<text x="184" y="219.7">2.065</text>
<text x="184.1" y="217.3">MAX</text>
<text x="156.6" y="222.2">B</text>
<text x="156.6" y="224.8">C</text>
<text x="156.6" y="227.3">D</text>
<text x="161.7" y="222.2">13.72</text>
<text x="162.7" y="224.8">3.94</text>
<text x="162.7" y="227.3">0.36</text>
<text x="169.1" y="222.2">14.22</text>
<text x="170" y="224.8">5.08</text>
<text x="170" y="227.3">0.56</text>
<text x="176.6" y="222.2">0.540</text>
<text x="176.6" y="224.8">0.155</text>
<text x="176.6" y="227.3">0.014</text>
<text x="184" y="222.2">0.560</text>
<text x="184" y="224.8">0.200</text>
<text x="184" y="227.3">0.022</text>
<text x="156.6" y="232.4">G</text>
<text x="156.7" y="229.8">F</text>
<text x="162.7" y="229.8">1.02</text>
<text x="163.9" y="232.4">2.54 BSC</text>
<text x="170" y="229.8">1.52</text>
<text x="176.6" y="229.8">0.040</text>
<text x="178" y="232.4">0.100 BSC</text>
<text x="184" y="229.8">0.060</text>
<text x="156.6" y="234.9">H</text>
<text x="156.6" y="240">K</text>
<text x="156.8" y="237.4">J</text>
<text x="162.7" y="234.9">1.65</text>
<text x="162.7" y="237.4">0.20</text>
<text x="162.7" y="240">2.92</text>
<text x="170" y="234.9">2.16</text>
<text x="170" y="237.4">0.38</text>
<text x="170" y="240">3.43</text>
<text x="176.6" y="234.9">0.065</text>
<text x="176.6" y="237.4">0.008</text>
<text x="176.8" y="240">0.115</text>
<text x="184" y="234.9">0.085</text>
<text x="184" y="237.4">0.015</text>
<text x="184" y="240">0.135</text>
<text x="156.5" y="245">M</text>
<text x="156.7" y="242.5">L</text>
<text x="163.4" y="242.5">15.24 BSC</text>
<text x="164.2" y="245">0°</text>
<text x="170.6" y="245">15°</text>
<text x="178" y="242.5">0.600 BSC</text>
<text x="179.2" y="245">0°</text>
<text x="185.5" y="245">15°</text>
<text x="96.8" y="246.3">SEATING</text>
<text x="96.8" y="248.4">PLANE</text>
<text x="156.6" y="247.6">N</text>
<text x="162.7" y="247.6">0.51</text>
<text x="170" y="247.6">1.02</text>
<text x="176.6" y="247.6">0.020</text>
<text x="184" y="247.6">0.040</text>
</g>
</svg>
